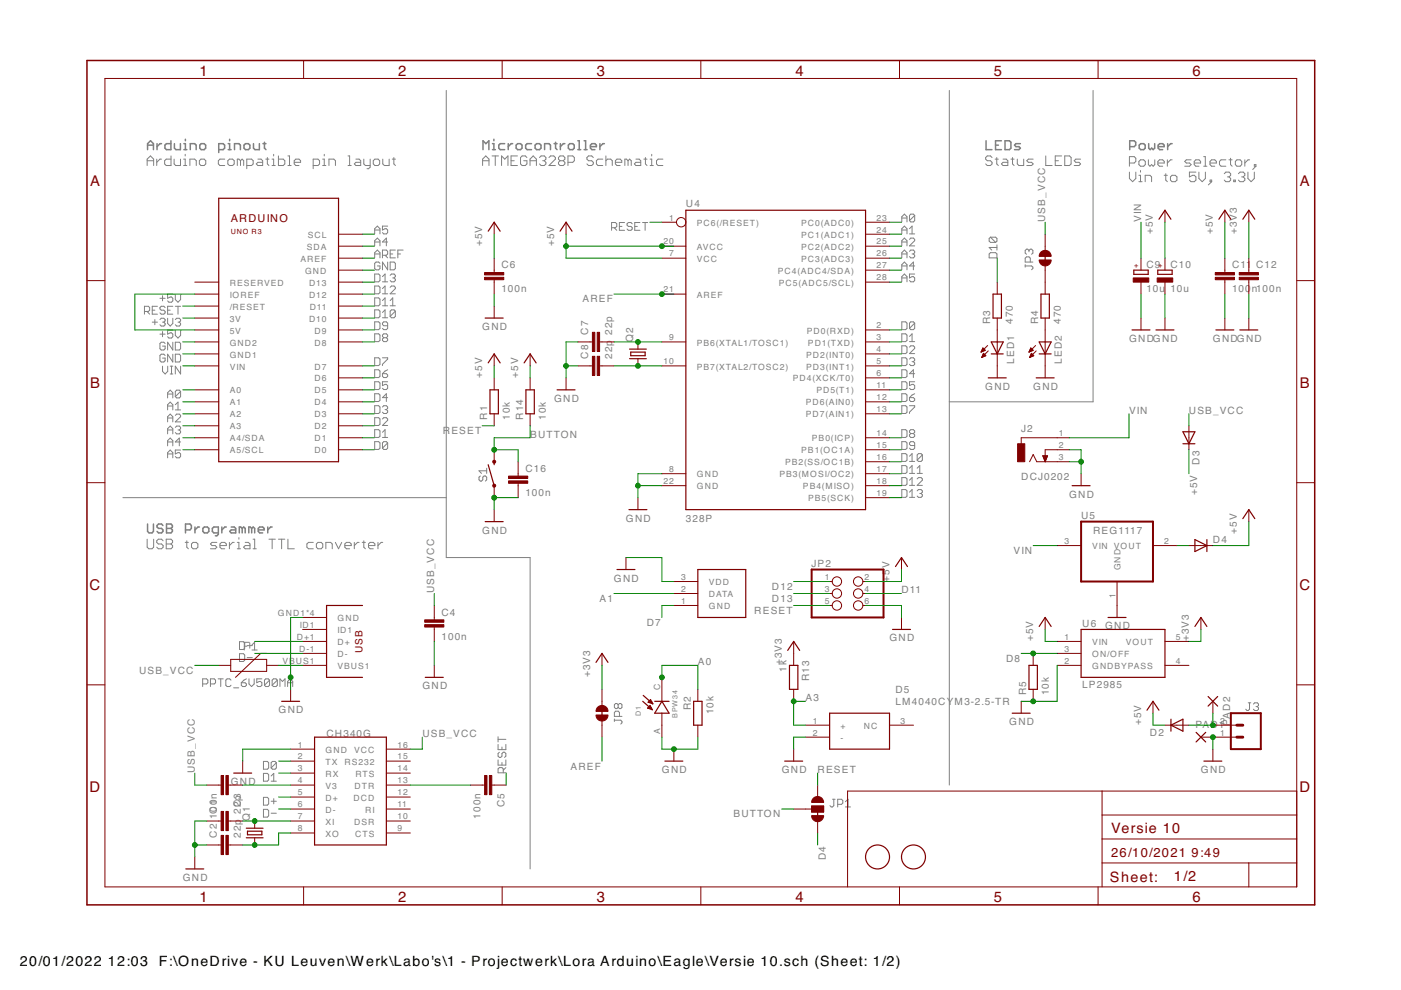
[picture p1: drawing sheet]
<svg xmlns="http://www.w3.org/2000/svg" width="297mm" height="210mm" viewBox="0 0 297 210" stroke-linecap="round" stroke-linejoin="round" font-family="sans-serif">
<g fill="none" stroke="#808080" stroke-width=".32">
<path d="M31.3 31.7v-1.2l.6-.7 .6 .7v1.2M31.3 30.8h1.2M33.3 30.5v1.2M34.2 30.5h-.3l-.6 .6M36.2 29.8v1.9h-.9l-.3-.3v-.6l.3-.3h.9M37 30.5v.9l.3 .3h.9v-1.2M39 30.5h.3v1.2M39 31.7h.6M39.3 29.5v.3M40.3 31.7v-1.2h1l.3 .3v.9M42.7 30.5h.6l.3 .3v.6l-.3 .3h-.6l-.3-.3v-.6zM46.4 31.7h.9l.3-.3v-.6l-.3-.3h-.9v1.8"/>
<path d="M48.4 30.5h.3v1.2M48.4 31.7h.6M48.7 29.5v.3M49.7 31.7v-1.2h1l.3 .3v.9M52 30.5h.7l.3 .3v.6l-.3 .3h-.7l-.3-.3v-.6zM53.7 30.5v.9l.4 .3h.9v-1.2M55.8 30.5h.6M56.1 30.2v1.2l.3 .3M102.4 31.7v-1.9l.6 .7 .7-.7v1.9M104.4 30.5h.3v1.2M104.4 31.7h.6M104.7 29.5v.3"/>
<path d="M107 30.5h-.9l-.4 .3v.6l.4 .3h.9M107.8 30.5v1.2M108.7 30.5h-.3l-.6 .6M109.7 30.5h.7l.3 .3v.6l-.3 .3h-.7l-.3-.3v-.6zM112.7 30.5h-.9l-.4 .3v.6l.4 .3h.9M113.8 30.5h.6l.3 .3v.6l-.3 .3h-.6l-.3-.3v-.6zM115.5 31.7v-1.2h.9l.3 .3v.9M117.5 30.5h.6M117.8 30.2v1.2l.3 .3M118.8 30.5v1.2M119.8 30.5h-.4l-.6 .6M120.8 30.5h.6l.4 .3v.6l-.4 .3h-.6l-.3-.3v-.6z"/>
<path d="M122.5 31.7h.6M122.5 29.8h.3v1.9M123.8 31.7h.7M123.8 29.8h.4v1.9M125.2 31.1h1.2v-.3l-.3-.3h-.6l-.3 .3v.6l.3 .3h.6M127.2 30.5v1.2M128.1 30.5h-.3l-.6 .6M209.1 29.8v1.9h1.2M211.1 30.8h.6M212.3 29.8h-1.2v1.9h1.2M213.1 29.8h.9l.3 .4v1.2l-.3 .3h-.9zM216.3 30.5h-.9l-.3 .3 .3 .3h.6l.3 .3-.3 .3h-.9"/>
<path d="M239.5 31.1h1l.3-.3v-.6l-.3-.4h-1v1.9M241.9 30.5h.6l.3 .3v.6l-.3 .3h-.6l-.4-.3v-.6zM243.5 30.5v.9l.4 .3 .3-.3 .3 .3 .3-.3v-.9M245.6 31.1h1.2v-.3l-.3-.3h-.6l-.3 .3v.6l.3 .3h.6M247.6 30.5v1.2M248.5 30.5h-.3l-.6 .6M31.3 111.1v1.6l.3 .3h.6l.3-.3v-1.6M34.5 111.4l-.3-.3h-.6l-.3 .3v.3l.3 .3h.6l.3 .4v.3l-.3 .3h-.6l-.3-.3M35.3 111.1h1l.3 .3v.3l-.3 .3 .3 .4v.3l-.3 .3h-1zM35.3 112h1M39.3 112.4h1l.3-.4v-.6l-.3-.3h-1v1.9M41.3 111.7v1.3"/>
<path d="M42.3 111.7h-.3l-.7 .7M43 112l.3-.3h.7l.3 .3v.7l-.3 .3h-.7l-.3-.3zM46.3 113h-1l-.3-.3v-.7l.3-.3h1v1.6l-.3 .3h-.3M47 111.7v1.3M48 111.7h-.3l-.7 .7M49 111.7h.7l.3 .3v1h-1l-.3-.3 .3-.3h1M51.4 112l-.4-.3h-.3v1.3M51.4 112v1M51.4 112l.3-.3 .3 .3v1M53.4 112l-.4-.3h-.3v1.3M53.4 112v1M53.4 112l.3-.3 .3 .3v1"/>
<path d="M54.8 112.4h1.2v-.4l-.3-.3h-.6l-.3 .3v.7l.3 .3h.6M56.8 111.7v1.3M57.7 111.7h-.3l-.6 .7"/>
</g>
<g fill="none" stroke="#808080" stroke-width=".21">
<path d="M94.6 19.2v99h17.8v66M201.3 19.2v147.3M231.8 19.2v66h-30.5M31.2 35.1v-1.4l.7-.6 .7 .6v1.4M31.2 34.1h1.4M33.2 33.7v1.4M34.2 33.7h-.3l-.7 .7M36.3 33.1v2h-1.1l-.3-.3v-.7l.3-.4h1.1M36.9 33.7v1.1l.4 .3h1v-1.4M38.9 33.7h.4v1.4M38.9 35.1h.7M39.3 32.7v.4"/>
<path d="M40.3 35.1v-1.4h1l.3 .4v1M42.6 33.7h.7l.3 .4v.7l-.3 .3h-.7l-.3-.3v-.7zM47.6 33.7h-1l-.3 .4v.7l.3 .3h1M48.6 33.7h.7l.4 .4v.7l-.4 .3h-.7l-.3-.3v-.7zM51 34.1l-.3-.4h-.4v1.4M51 34.1v1M51 34.1l.3-.4 .4 .4v1M52.3 35.1h1l.4-.3v-.7l-.4-.4h-1v2.1M54.7 33.7h.7l.3 .4v1h-1l-.4-.3 .4-.4h1M56.3 33.7h.7M56.7 33.4v1.4l.3 .3M57.7 33.7h.3v1.4"/>
<path d="M57.7 35.1h.7M58 32.7v.4M59 33.1v2h1l.4-.3v-.7l-.4-.4h-1M61 35.1h.7M61 33.1h.4v2M62.4 34.4h1.3v-.3l-.3-.4h-.7l-.3 .4v.7l.3 .3h.7M66.4 35.1h1l.4-.3v-.7l-.4-.4h-1v2.1M68.4 33.7h.3v1.4M68.4 35.1h.7M68.7 32.7v.4M69.7 35.1v-1.4h1.1l.3 .4v1M73.8 35.1h.7"/>
<path d="M73.8 33.1h.3v2M75.5 33.7h.6l.4 .4v1h-1l-.4-.3 .4-.4h1M77.1 33.7v1.1l.4 .3h1M78.5 33.7v1.7l-.4 .4h-.3M79.5 33.7h.7l.3 .4v.7l-.3 .3h-.7l-.4-.3v-.7zM81.2 33.7v1.1l.3 .3h1v-1.4M83.2 33.7h.6M83.5 33.4v1.4l.3 .3M102.3 34.1h1.4M102.3 35.1v-1.4l.7-.6 .7 .6v1.4M104.3 33.1h1.4M105 33.1v2"/>
<path d="M106.3 35.1v-2l.7 .6 .7-.6v2M108.4 34.1h.6M109.7 33.1h-1.3v2h1.3M111.7 33.4l-.3-.3h-.7l-.3 .3v1.4l.3 .3h.7l.3-.3v-.7h-.7M112.4 34.1h1.3M112.4 35.1v-1.4l.7-.6 .6 .6v1.4M114.4 33.4l.3-.3h.7l.3 .3v.3l-.3 .4M115.1 34.1h.3M115.4 34.1l.3 .3v.4l-.3 .3h-.7l-.3-.3M116.4 33.4l.3-.3h.7l.4 .3v.3l-1.4 1.4h1.4M118.7 34.1h.7M118.7 34.1l-.3 .3v.4l.3 .3h.7l.4-.3v-.4l-.4-.3"/>
<path d="M118.7 34.1l-.3-.4v-.3l.3-.3h.7l.4 .3v.3l-.4 .4M120.4 34.4h1l.4-.3v-.7l-.4-.3h-1v2M125.8 33.4l-.3-.3h-.7l-.4 .3v.3l.4 .4h.7l.3 .3v.4l-.3 .3h-.7l-.4-.3M127.8 33.7h-1l-.4 .4v.7l.4 .3h1M128.5 34.1l.3-.4h.7l.3 .4v1M128.5 33.1v2M130.5 34.4h1.3v-.3l-.3-.4h-.7l-.3 .4v.7l.3 .3h.7M133.2 34.1l-.4-.4h-.3v1.4M133.2 34.1v1M133.2 34.1l.3-.4 .3 .4v1M134.8 33.7h.7l.3 .4v1h-1l-.3-.3 .3-.4h1M136.5 33.7h.7"/>
<path d="M136.8 33.4v1.4l.4 .3M137.8 33.7h.4v1.4M137.8 35.1h.7M138.2 32.7v.4M140.5 33.7h-1l-.3 .4v.7l.3 .3h1M210.3 33.4l-.3-.3h-.7l-.3 .3v.3l.3 .4h.7l.3 .3v.4l-.3 .3h-.7l-.3-.3M211 33.7h.7M211.3 33.4v1.4l.4 .3M212.7 33.7h.6l.4 .4v1h-1l-.4-.3 .4-.4h1M214.3 33.7h.7M214.7 33.4v1.4l.3 .3M215.7 33.7v1.1l.3 .3h1v-1.4"/>
<path d="M219.1 33.7h-1.1l-.3 .4 .3 .3h.7l.4 .4-.4 .3h-1M221.7 33.1v2h1.4M223.7 34.1h.7M225.1 33.1h-1.4v2h1.4M225.7 33.1h1.1l.3 .3v1.4l-.3 .3h-1.1zM229.1 33.7h-1l-.3 .4 .3 .3h.7l.3 .4-.3 .3h-1M239.5 34.6h1l.3-.4v-.7l-.3-.3h-1v2M239.5 36.5v1.3l.6 .7 .7-.7v-1.3M241.5 34.2l.3-.3h.7l.3 .3v.7l-.3 .3h-.7l-.3-.3zM241.5 37.2h.3v1.3M241.5 38.5h.6M241.8 36.2v.3"/>
<path d="M242.8 38.5v-1.3h1l.4 .3v1M243.5 33.9v1l.3 .3 .4-.3 .3 .3 .3-.3v-1M245.5 34.6h1.3v-.4l-.3-.3h-.7l-.3 .3v.7l.3 .3h.7M246.8 37.2h.7M247.2 36.8v1.4l.3 .3M247.5 33.9v1.3M248.5 37.2h.7l.3 .3v.7l-.3 .3h-.7l-.3-.3v-.7zM248.5 33.9h-.3l-.7 .7M252.5 33.9h-1l-.3 .3 .3 .4h.7l.3 .3-.3 .3h-1M253.2 34.6h1.4v-.4l-.4-.3h-.7l-.3 .3v.7l.3 .3h.7M253.6 36.5h-1.4v1l.7-.3h.3l.4 .3v.7l-.4 .3h-.7l-.3-.3M254.2 36.5v1.3l.7 .7 .7-.7v-1.3"/>
<path d="M255.2 33.2h.3v2M255.2 35.2h.7M256.5 34.6h1.4v-.4l-.3-.3h-.7l-.4 .3v.7l.4 .3h.7M256.6 38.2h.3v.3h-.3zM256.9 38.5l-.7 .7M259.6 36.8l.3-.3h.7l.3 .3v.4l-.3 .3M259.9 33.9h-1l-.3 .3v.7l.3 .3h1M260.2 37.5h.4M260.6 33.9h.6M260.6 37.5l.3 .3v.4l-.3 .3h-.7l-.3-.3M260.9 33.5v1.4l.3 .3M261.6 38.2h.3v.3h-.3z"/>
<path d="M261.9 34.2l.4-.3h.6l.4 .3v.7l-.4 .3h-.6l-.4-.3zM262.6 36.8l.3-.3h.7l.3 .3v.4l-.3 .3M263.2 37.5h.4M263.6 37.5l.3 .3v.4l-.3 .3h-.7l-.3-.3M263.9 33.9v1.3M264.6 36.5v1.3l.7 .7 .6-.7v-1.3M264.9 33.9h-.3l-.7 .7M265.9 34.9h.4v.3h-.4zM266.3 35.2l-.7 .7M79.4 49.6v-1.1l.6-.6 .6 .6v1.1M79.4 52.1v-1.1l.6-.5 .6 .5v1.1M79.4 54.7v-1.1l.6-.6 .6 .6v1.1"/>
<path d="M79.4 58.1h.9l.3 .3v1.1l-.3 .3h-.9zM79.4 48.8h1.2M79.4 51.3h1.2M79.4 53.8h1.2M80.6 55.8l-.3-.2h-.6l-.3 .2v1.1l.3 .3h.6l.3-.3v-.5h-.6M81.1 54.1h.8l.3-.3v-.5l-.3-.3h-.8v1.7M81.1 59.8h1.1M81.1 58.7l.5-.6v1.7M81.6 54.1l.6 .6M82.2 47.9h-1.1v.9l.5-.3h.3l.3 .3v.5l-.3 .3h-.5l-.3-.3M82.2 55.6v1.6l-1.1-1.6v1.6M82.2 51.3h-1.1l.8-.8v1.6"/>
<path d="M82.7 55.6h.8l.3 .2v1.1l-.3 .3h-.8zM82.7 58.4l.3-.3h.5l.3 .3v.3l-.3 .2M82.7 53.8h.6M83.3 58.9h.2M83.5 58.9l.3 .3v.3l-.3 .3h-.5l-.3-.3M83.8 53h-1.1v1.7h1.1M84.3 53.8h.6M85.5 53h-1.2v1.7M129.7 48.3h.8l.3-.3v-.5l-.3-.3h-.8v1.6M130.2 48.3l.6 .5M131.3 48h.6M132.4 47.2h-1.1v1.6h1.1"/>
<path d="M134 47.5l-.2-.3h-.6l-.3 .3v.2l.3 .3h.6l.2 .3v.3l-.2 .2h-.6l-.3-.2M134.6 48h.5M135.7 47.2h-1.1v1.6h1.1M136.2 47.2h1.1M136.8 47.2v1.6M191.2 56.4h1.1M191.2 47.1v-1.1l.5-.6 .6 .6v1.1M191.2 49.6v-1.1l.5-.6 .6 .6v1.1M191.2 52.1v-1.1l.5-.5 .6 .5v1.1M191.2 54.7v-1.1l.5-.6 .6 .6v1.1M191.2 57.2v-1.1l.5-.5 .6 .5v1.1M191.2 59.8v-1.1l.5-.6 .6 .6v1.1"/>
<path d="M191.2 46.2h1.1M191.2 48.8h1.1M191.2 51.3h1.1M191.2 53.8h1.1M191.2 58.9h1.1M192.8 50.8l.3-.3h.6l.2 .3v.2l-1.1 1.1h1.1M192.8 53.3l.3-.3h.6l.2 .3v.3l-.2 .2M192.8 48.5l.6-.6v1.7M192.8 49.6h1.1M193.4 53.8h.3M193.7 53.8l.2 .3v.3l-.2 .3h-.6l-.3-.3M193.9 56.4h-1.1l.9-.8v1.6"/>
<path d="M193.9 45.7l-.2-.3h-.6l-.3 .3v1.1M193.9 58.1h-1.1v.8l.6-.2h.3l.2 .2v.6l-.2 .3h-.6l-.3-.3M193.9 45.7v1.1l-.2 .3h-.6l-.3-.3M193.9 45.7l-1.1 1.1M209.7 53.8l.3-.2h1.1l.3 .2v.9h-1.7zM210 50.3h1.1l.3 .3v.5l-.3 .3M210 50.3l-.3 .3v.5l.3 .3h1.1M210 50.3l1.1 1.1M211.4 51.9v1.1M211.4 52.5h-1.7l.6 .5M217.4 56.4h1.3l.3 .2v.3l-.3 .3M217.4 56.1v.5"/>
<path d="M218.2 53.1l.2-.3h.3l.3 .3v.6l-.3 .2M218.2 53.1l-.3-.3h-.3l-.2 .3v.6l.2 .2M218.2 53.1v.3M218.4 55.6v-.9l-.2-.2h-.6l-.2 .2v.9h1.6M30.6 66h.9l.2-.2v-.6l-.2-.3h-.9v1.7M31.2 66l.5 .6M32.3 65.8h.5M32.3 68.3h1.1M32.8 67.8v1.1M33.4 64.9h-1.1v1.7h1.1M33.9 67.8l.3-.3h.5l.3 .3v.2l-.3 .3M33.9 63.2h1.1"/>
<path d="M33.9 70.8h1.1M34.5 62.7v1.1M34.5 70.3v1.1M34.5 77.6v1.1l.5 .6 .6-.6v-1.1M34.5 68.3h.2M34.7 68.3l.3 .3v.3l-.3 .2h-.5l-.3-.2M35 65.2l-.3-.3h-.5l-.3 .3v.3l.3 .3h.5l.3 .2v.3l-.3 .3h-.5l-.3-.3M35 72.8l-.3-.2h-.5l-.3 .2v1.1l.3 .3h.5l.3-.3v-.5h-.5M35 75.4l-.3-.3h-.5l-.3 .3v1.1l.3 .3h.5l.3-.3v-.6h-.5M35.5 65.8h.6M35.5 67.5v1.1l.6 .5 .5-.5v-1.1M36.1 79.3h.5"/>
<path d="M36.1 77.6h.5M36.4 77.6v1.7M36.6 64.9h-1.1v1.7h1.1M36.6 62.4h-1.1v.8l.9-.2 .2 .2v.6l-.2 .3h-.6l-.3-.3M36.6 70h-1.1v.8l.6-.2h.3l.2 .2v.6l-.2 .3h-.6l-.3-.3M36.6 72.6v1.6l-1.1-1.6v1.6M36.6 75.1v1.7l-1.1-1.7v1.7M37.2 62.4v1.1l.5 .6 .6-.6v-1.1M37.2 67.8l.3-.3h.5l.3 .3v.2l-.3 .3M37.2 70v1.1l.5 .6 .6-.6v-1.1M37.2 72.6h.8l.3 .2v1.1l-.3 .3h-.8zM37.2 75.1h.8l.3 .3v1.1l-.3 .3h-.8z"/>
<path d="M37.2 64.9h1.1M37.7 64.9v1.7M37.7 68.3h.3M38 68.3l.3 .3v.3l-.3 .2h-.5l-.3-.2M38.3 77.6v1.7l-1.1-1.7v1.7M79.4 60.6h.9l.3 .3v1.1l-.3 .3h-.9zM79.4 63.2h.9l.3 .2v1.2l-.3 .2h-.9zM79.4 65.7h.9l.3 .3v1.1l-.3 .3h-.9zM79.4 68.2h.9l.3 .3v1.1l-.3 .3h-.9zM79.4 70.8h.9l.3 .3v1.1l-.3 .2h-.9zM79.4 75.9h.9l.3 .2v1.1l-.3 .3h-.9zM79.4 78.4h.9l.3 .3v1.1l-.3 .3h-.9z"/>
<path d="M81.1 79.2h.8l.3 .3v.3l-.3 .3h-.5l-.3-.3zM81.1 75.9h1.1v.2l-1.1 1.1v.3M81.1 61.2l.5-.6v1.7M81.1 63.7l.5-.5v1.6M81.1 66.3l.5-.6v1.7M81.1 62.3h1.1M81.1 64.8h1.1M81.1 67.4h1.1M81.4 71.6l-.3-.3v-.2l.3-.3h.5l.3 .3v.2l-.3 .3M81.4 71.6l-.3 .3v.3l.3 .2h.5l.3-.2v-.3l-.3-.3M81.4 71.6h.5M82.2 69.1h-.8l-.3-.3v-.3l.3-.3h.5l.3 .3v1.1l-.3 .3h-.5l-.3-.3"/>
<path d="M82.2 78.4l-.6 .3-.5 .5M82.7 60.9l.3-.3h.5l.3 .3v.3l-1.1 1.1h1.1M82.7 64.8h1.1M82.7 63.7l.6-.5v1.6M83.8 66l-.3-.3h-.5l-.3 .3v1.1M83.8 66v1.1l-.3 .3h-.5l-.3-.3M83.8 66l-1.1 1.1M191.2 68.2h.8l.3 .3v1.1l-.3 .3h-.8zM191.2 78.4h.8l.3 .3v1.1l-.3 .3h-.8zM191.2 70.8h.8l.3 .3v1.1l-.3 .2h-.8zM191.2 73.3h.8l.3 .3v1.1l-.3 .3h-.8zM191.2 75.9h.8l.3 .2v1.1l-.3 .3h-.8z"/>
<path d="M192.8 73.6l.3-.3h.6l.2 .3v.3l-1.1 1.1h1.1M192.8 76.1l.3-.2h.6l.2 .2v.3l-.2 .3M192.8 71.3l.6-.5v1.6M192.8 72.4h1.1M193.4 76.7h.3M193.7 76.7l.2 .3v.2l-.2 .3h-.6l-.3-.3M193.9 79.2h-1.1l.9-.8v1.7M193.9 68.5l-.2-.3h-.6l-.3 .3v1.1M193.9 68.5v1.1l-.2 .3h-.6l-.3-.3M193.9 68.5l-1.1 1.1M35.5 84.4v-1.1l.6-.6 .5 .6v1.1M35.5 86.9v-1.1l.6-.5 .5 .5v1.1"/>
<path d="M35.5 89.5v-1.2l.6-.5 .5 .5v1.2M35.5 92v-1.1l.6-.6 .5 .6v1.1M35.5 94.5v-1.1l.6-.5 .5 .5v1.1M35.5 97.1v-1.1l.6-.6 .5 .6v1.1M35.5 83.5h1.1M35.5 86.1h1.1M35.5 88.6h1.1M35.5 91.2h1.1M35.5 93.7h1.1M35.5 96.2h1.1M37.2 88.1l.3-.3h.5l.3 .3v.2l-1.1 1.2h1.1M37.2 90.6l.3-.3h.5l.3 .3v.3l-.3 .3"/>
<path d="M37.2 85.8l.5-.5v1.6M37.2 86.9h1.1M37.7 91.2h.3M38 91.2l.3 .2v.3l-.3 .3h-.5l-.3-.3M38.3 83v1.1l-.3 .3h-.5l-.3-.3M38.3 95.4h-1.1v.8l.5-.2h.3l.3 .2v.6l-.3 .3h-.5l-.3-.3M38.3 83l-.3-.3h-.5l-.3 .3v1.1M38.3 83l-1.1 1.1M38.3 93.7h-1.1l.8-.8v1.6M79.4 80.9h.9l.3 .3v1.1l-.3 .3h-.9zM79.4 83.5h.9l.3 .3v1.1l-.3 .2h-.9zM79.4 86h.9l.3 .3v1.1l-.3 .3h-.9z"/>
<path d="M79.4 88.6h.9l.3 .2v1.1l-.3 .3h-.9zM79.4 91.1h.9l.3 .3v1.1l-.3 .3h-.9zM79.4 93.6h.9l.3 .3v1.1l-.3 .3h-.9zM81.1 86.3l.3-.3h.5l.3 .3v.3l-.3 .2M81.1 88.8l.3-.2h.5l.3 .2v.3l-1.1 1.1h1.1M81.1 91.7l.5-.6v1.7M81.1 92.8h1.1M81.6 86.8h.3M81.9 86.8l.3 .3v.3l-.3 .3h-.5l-.3-.3M82.2 80.9h-1.1v.9l.5-.3h.3l.3 .3v.5l-.3 .3h-.5l-.3-.3M82.2 93.9l-.3-.3h-.5l-.3 .3v1.1M82.2 93.9v1.1l-.3 .3h-.5l-.3-.3"/>
<path d="M82.2 84.3h-1.1l.8-.8v1.6M82.2 93.9l-1.1 1.1M103.2 99.3v1.1M103.2 99.8h-1.6l.5 .6M191.2 86h.8l.3 .3v1.1l-.3 .3h-.8zM191.2 80.9h.8l.3 .3v1.1l-.3 .3h-.8zM191.2 83.5h.8l.3 .3v1.1l-.3 .2h-.8zM191.2 91.1h.8l.3 .3v1.1l-.3 .3h-.8zM191.2 93.6h.8l.3 .3v1.1l-.3 .3h-.8zM191.2 96.2h.8l.3 .3v1.1l-.3 .2h-.8zM191.2 98.7h.8l.3 .3v1.1l-.3 .3h-.8zM192.8 84.3h.9l.2 .3v.3l-.2 .2h-.6l-.3-.2z"/>
<path d="M192.8 86h1.1v.3l-1.1 1.1v.3M192.8 96.7l.6-.5v1.6M192.8 99.3l.6-.6v1.7M192.8 97.8h1.1M193.1 91.9l-.3-.2v-.3l.3-.3h.6l.2 .3v.3l-.2 .2M193.1 91.9l-.3 .3v.3l.3 .3h.6l.2-.3v-.3l-.2-.3M193.1 91.9h.6M193.9 80.9h-1.1v.9l.6-.3h.3l.2 .3v.5l-.2 .3h-.6l-.3-.3M193.9 94.5h-.8l-.3-.3v-.3l.3-.3h.6l.2 .3v1.1l-.2 .3h-.6l-.3-.3M193.9 83.5l-.5 .3-.6 .5M194.5 99.3l.5-.6v1.7M195.6 96.5v1.1l-.3 .2h-.6l-.2-.2"/>
<path d="M195.6 96.5l-.3-.3h-.6l-.2 .3v1.1M195.6 96.5l-1.1 1.1M26.1 105.5h68.5M31.2 114.3v1.7l.4 .4h.6l.4-.4v-1.7M34.6 114.7l-.4-.4h-.6l-.4 .4v.3l.4 .3h.6l.4 .4v.3l-.4 .4h-.6l-.4-.4M35.2 114.3h1.1l.3 .4v.3l-.3 .3 .3 .4v.3l-.3 .4h-1.1zM35.2 115.3h1.1M39.3 115h.6M39.6 114.7v1.3l.3 .4M40.6 115.3l.3-.3h.7l.4 .3v.7l-.4 .4h-.7l-.3-.4zM46 115h-1l-.4 .3 .4 .4h.6l.4 .3-.4 .4h-1M46.6 115.7h1.4v-.4l-.4-.3h-.6l-.4 .3v.7l.4 .4h.6"/>
<path d="M48.6 115v1.4M49.7 115h-.4l-.7 .7M50.3 116.4h.7M50.3 115h.4v1.4M50.7 114v.3M52 115h.7l.3 .3v1.1h-1l-.4-.4 .4-.3h1M53.7 116.4h.6M53.7 114.3h.3v2.1M57 114.3h1.4M57.7 114.3v2.1M59 114.3h1.4M59.7 114.3v2.1"/>
<path d="M61 114.3v2.1h1.4M66.4 115h-1l-.3 .3v.7l.3 .4h1M67.4 115h.7l.3 .3v.7l-.3 .4h-.7l-.3-.4v-.7zM69.1 116.4v-1.4h1l.3 .3v1.1M71.1 115l.7 1.4 .7-1.4M73.1 115.7h1.4v-.4l-.4-.3h-.7l-.3 .3v.7l.3 .4h.7M75.1 115v1.4M76.1 115h-.3l-.7 .7M76.8 115h.7M77.1 114.7v1.3l.4 .4M78.1 115.7h1.4v-.4l-.4-.3h-.6l-.4 .3v.7l.4 .4h.6M80.1 115v1.4"/>
<path d="M81.2 115h-.4l-.7 .7M101.8 100.9l-.2 .3v.5l.2 .3h.3l.3-.3v-.5l.2-.3h.3l.3 .3v.5l-.3 .3M191.2 101.3h.8l.3 .2v1.1l-.3 .3h-.8zM191.2 103.8h.8l.3 .3v1.1l-.3 .3h-.8zM192.8 101.8l.6-.5v1.6M192.8 104.4l.6-.6v1.7M192.8 105.5h1.1M192.8 102.9h1.1M192.8 100.4h1.1M194.5 104.1l.2-.3h.6l.3 .3v.3l-.3 .2M194.5 101.5l.2-.2h.6l.3 .2v.3l-1.1 1.1h1.1M194.5 100.4h1.1"/>
<path d="M195 104.6h.3M195.3 104.6l.3 .3v.3l-.3 .3h-.6l-.2-.3M50.8 136.1h.8l.3 .2v1.1l-.3 .3h-.8zM50.8 138.6h.8l.3 .3v1.1l-.3 .3h-.8zM51.8 137h.5M52.4 136.9h1.1M52.4 139.4h1.1M52.9 136.2h-1.1v1.6M53 136.3v1.1M53.4 136.7l.6-.5v1.6M53.4 137.8h1.1M43 145h.8l.3-.2v-.6l-.3-.3h-.8v1.7"/>
<path d="M44.6 145h.8l.3-.2v-.6l-.3-.3h-.8v1.7M46.2 143.9h1.1M46.8 143.9v1.7M49 144.2l-.3-.3h-.5l-.3 .3v1.1l.3 .3h.5l.3-.3M49.5 145.8h1.1M51.2 144.8h.8l.2 .2v.3l-.2 .3h-.6l-.2-.3zM52.2 143.9l-1 .9M52.8 143.9v1.1l.5 .6 .6-.6v-1.1M55.5 143.9h-1.1v.9l.6-.3h.2l.3 .3v.5l-.3 .3h-.5l-.3-.3M57.1 144.2l-.2-.3h-.6l-.2 .3v1.1M57.1 144.2v1.1l-.2 .3h-.6l-.2-.3M57.1 144.2l-1 1.1"/>
<path d="M58.8 144.2l-.3-.3h-.5l-.3 .3v1.1M58.8 144.2v1.1l-.3 .3h-.5l-.3-.3M58.8 144.2l-1.1 1.1M59.4 145.6v-1.7l.5 .6 .5-.6v1.7M61 144.8h1.1M61 145.6v-1.1l.5-.6 .6 .6v1.1M105.6 156.2v1.1M105.6 157.8v1.1h1.7v-1.1M105.6 156.8h1.7M105.9 159.5l-.3 .3v.5l.3 .3h.3l.2-.3v-.5l.3-.3h.3l.3 .3v.5l-.3 .3M106.4 158.4v.5M130.3 152.7h1.3l.3 .3v.2l-.3 .3"/>
<path d="M130.3 152.4v.6M131.1 149.4l.2-.2h.3l.3 .2v.6l-.3 .2h-.3l-.2-.2M131.1 149.4l-.3-.2h-.3l-.2 .2v.6l.2 .2h.3l.3-.2M131.1 149.4v.6M131.3 151.9v-.8l-.2-.3h-.6l-.2 .3v.8h1.6M264.6 149h.6M264.9 149v1.4l-.3 .2h-.2l-.3-.2M265.7 149.3l.3-.3h.6l.2 .3v.3l-.2 .2M266.3 149.8h.3M266.6 149.8l.2 .3v.3l-.2 .2h-.6l-.3-.2M55.9 161.4h.8l.3 .3v1.1l-.3 .3h-.8zM55.9 164h.8l.3 .3v1.1l-.3 .2h-.8z"/>
<path d="M55.9 169.1h.8l.3 .2v1.1l-.3 .3h-.8zM55.9 171.6h.8l.3 .3v1.1l-.3 .2h-.8zM57.5 164.5l.5-.5v1.6M57.5 165.6h1.1M57.5 169.9h1.1M57.5 172.4h1.1M58 169.3v1.1M58.6 161.7v1.1l-.3 .3h-.5l-.3-.3M58.6 161.7l-.3-.3h-.5l-.3 .3v1.1M58.6 161.7l-1.1 1.1M105.6 161.1v1.1h1.7v-1.1M106.4 161.7v.5"/>
<path d="M106.7 163.9v-.9l-.3-.2h-.5l-.3 .2v.9h1.7M107.3 162.8l-.6 .5M176.5 169.5h.6M176.8 169.5v1.3l-.3 .3h-.3l-.2-.3M177.6 170.5h.8l.3-.2v-.6l-.3-.2h-.8v1.6M179.2 171.1h1.1M179.2 170l.6-.5v1.6"/>
</g>
<g fill="none" stroke="#800000" stroke-width=".21">
<path d="M22.2 16.6h252.7v171.4h-252.7zM64.4 12.8v3.8M106.5 12.8v3.8M148.6 12.8v3.8M190.7 12.8v3.8M232.8 12.8v3.8M18.4 59.5h3.8M41.3 59.8h5.1M71.8 59.8h5.1M71.8 57.3h5.1M71.8 54.7h5.1M71.8 49.7h5.1"/>
<path d="M71.8 52.2h5.1M104.8 47.1v2.6M104.8 54.7v3.1M104.8 59.3v3.1M120 47.1v2.6M140.3 54.7h5.1M140.3 52.2h5.1M140.3 47.1h3.1M183.5 59.8h5.1M183.5 57.3h5.1M183.5 54.7h5.1M183.5 49.7h5.1"/>
<path d="M183.5 52.2h5.1M183.5 47.1h5.1M211.4 59.8v2.6M221.6 49.7v3.4M221.6 56.4v6M241.9 54.7v2.6M241.9 59.8v2.6M247 44.6v2.5M247 54.7v2.6M247 59.8v2.6M259.7 44.6v2.5M259.7 54.7v3.1"/>
<path d="M259.7 59.3v3.1M264.8 44.6v2.5M264.8 54.7v3.1M264.8 59.3v3.1M274.9 59.5h3.8M41.3 77.6h5.1M41.3 72.5h5.1M41.3 70h5.1M41.3 67.4h5.1M41.3 64.9h5.1M41.3 62.4h5.1M41.3 75h5.1"/>
<path d="M71.8 77.6h5.1M71.8 72.5h5.1M71.8 70h5.1M71.8 67.4h5.1M71.8 64.9h5.1M71.8 62.4h5.1M104.8 64.9v2.5M104.8 75v2.6M112.4 75v2.6M122.6 77.6h3M122.6 72.5h3M127.1 77.6h3.1"/>
<path d="M127.1 72.5h3.1M135.3 72.5v1.5M135.3 76.1v1.5M140.3 77.6h5.1M140.3 72.5h5.1M140.3 62.4h5.1M183.5 77.6h5.1M183.5 72.5h5.1M183.5 70h5.1M183.5 75h5.1M208 74.6h.1M208.1 74.5h.3"/>
<path d="M208.1 74.4h.6M208.2 75.7h.2M208.2 74.3h.7M208.2 74.1h.6M208.2 75.6h.5M208.3 75.5h.6M208.3 74h.3M208.3 73.9h.2M208.3 75.3h.6M208.4 75.2h.4M208.4 75.1h.3M208.5 75h.1"/>
<path d="M208.5 74.9l.5 .5-.9 .4zM208.9 74.3l-.5-.5-.4 .9M208.9 74.3l-.9 .4M209.4 73.3l-1.4 1.4M209.5 74.4l-1.4 1.4M211.4 67.4v12.7M218.2 74.6h.1M218.2 74.5h.4M218.3 74.4h.5M218.3 75.7h.2M218.4 74.3h.6M218.4 74.1h.5"/>
<path d="M218.4 75.6h.4M218.4 74h.4M218.4 75.5h.7M218.5 73.9h.2M218.5 75.3h.6M218.5 75.2h.5M218.5 73.8l.6 .5-.9 .4zM218.6 75.1h.3M218.7 75h.1M218.7 74.9l.5 .5-.9 .4zM219.6 73.3l-1.4 1.4M219.7 74.4l-1.4 1.4"/>
<path d="M221.6 67.4v12.7M241.9 67.4v2.6M247 67.4v2.6M259.7 67.4v2.6M264.8 67.4v2.6M41.3 95.4h5.1M41.3 92.8h5.1M41.3 90.3h5.1M41.3 87.7h5.1M41.3 85.2h5.1M41.3 82.7h5.1M71.8 95.4h5.1"/>
<path d="M71.8 92.8h5.1M71.8 90.3h5.1M71.8 87.7h5.1M71.8 85.2h5.1M71.8 82.7h5.1M71.8 80.1h5.1M104.8 80.1v2.6M104.8 87.7v2.6M104.8 95.4v2.5M109.9 97.9v3M112.4 80.1v2.6M112.4 87.7v2.6"/>
<path d="M120 80.1v2.6M183.5 95.4h5.1M183.5 92.8h5.1M183.5 87.7h5.1M183.5 85.2h5.1M183.5 82.7h5.1M183.5 80.1h5.1M183.5 97.9h5.1M218.3 97.9l.8-1.5 .7 1.5h6.9M221.1 96.6h1l-.5 1.3zM221.1 96.7h1M221.2 96.8h.8"/>
<path d="M221.2 96.9h.8M221.3 97h.6M221.3 97.2h.6M221.4 97.3h.4M221.4 97.4h.4M221.4 97.5h.3M221.5 97.7h.2M221.6 97.8h.1M226.7 95.4h-5.1v2.5M226.7 92.8h-10.2v1.3M252.1 90.3v5.1M18.4 102.3h3.8"/>
<path d="M104.8 103v2.5M104.8 108.1v2.5M109.9 102.5v3M132.7 118.2v2.6M135.3 105.5v2.6M140.3 100.4h5.1M140.3 103h5.1M183.5 105.5h5.1M183.5 100.4h5.1M183.5 103h5.1M191.1 118.2v2.6M224.1 115.7h5.1"/>
<path d="M229.2 100.4v2.6M244.5 115.7h5M252.1 115.7h5.1M264.8 108.1v2.5M274.9 102.3h3.8M48.9 139.8h7.6v2.5h-7.6zM56.5 138.5h-1.2l-5.4 5.1M64.2 138.5h5M64.2 136h5M64.2 130.9h5M64.2 133.5h5M92.1 128.4v3"/>
<path d="M92.1 132.9v3.1M127.6 138.5v2.6M142.9 123.3h5.1M142.9 125.8h5.1M142.9 128.4h5.1M168.3 136v5.1M175.9 123.3h.5M175.9 125.8h.5M175.9 128.4h.5M182.9 123.3h.6M182.9 125.8h.6M182.9 128.4h.6"/>
<path d="M191.1 130.9v2.6M219.1 138.5v2.6M221.6 130.9v2.6M224.1 138.5h5.1M224.1 136h5.1M236.8 123.3v7.6M247 136h5.1M254.6 130.9v2.6M18.4 145.2h3.8M46.4 141.1h2.5M56.5 141.1h2.6M61.6 158.8h5.1"/>
<path d="M61.6 146.2v2.5M64.2 141.1h5M81.9 158.8h5.1M92.1 141.1v2.5M127.6 146.2v3.4M127.6 152.9v3.4M140.3 143.6v5.1M140.3 151.2v5.1M142.9 158.8v2.6M148 146.2v2.5M148 153.8v2.5M168.3 146.2v2.5"/>
<path d="M168.3 158.8v2.6M170.8 156.3h5.1M170.8 153.8h5.1M188.6 153.8h5.1M216.5 148.7v2.5M219.1 146.2v2.5M224.1 141.1h5.1M244.5 148.7v2.5M247 141.1h5.1M247 153.8h5.1M254.6 156.3h7.6M257.2 153.8h5"/>
<path d="M257.2 148.7v2.5M257.2 158.8v2.6M274.9 145.2h3.8M43.8 166.5h3.1M43.8 174.1h3.1M43.8 179.2h3.1M48.4 166.5h3.1M48.4 174.1h3.1M48.4 179.2h3.1M51.5 161.4v2.5M54 174.1v1.5M54 177.6v1.6"/>
<path d="M61.6 161.4h5.1M61.6 163.9h5.1M61.6 166.5h5.1M61.6 169h5.1M61.6 171.5h5.1M61.6 174.1h5.1M61.6 176.6h5.1M81.9 161.4h5.1M81.9 163.9h5.1M81.9 166.5h5.1M81.9 169h5.1M81.9 171.5h5.1"/>
<path d="M81.9 174.1h5.1M81.9 176.6h5.1M99.7 166.5h3M104.3 166.5h3M168.3 171.5h3.8M172.1 170.9h2.5v1.3h-2.5zM173.4 166.5v2.5M173.4 174.1v2.5M233.7 167.7v20.3M233.7 177.9h41.2M233.7 172.8h41.2M274.9 167.7h-95.2v20.3"/>
<path d="M41.3 181.7v2.5M64.4 188v3.9M106.5 188v3.9M148.6 188v3.9M190.7 188v3.9M232.8 188v3.9M233.7 183h41.2M264.8 183v5"/>
<circle cx="144.4" cy="47.1" r=".99"/>
<circle cx="177.4" cy="123.3" r=".99"/>
<circle cx="177.4" cy="125.8" r=".99"/>
<circle cx="177.4" cy="128.4" r=".99"/>
<circle cx="181.9" cy="125.8" r=".99"/>
<circle cx="181.9" cy="128.4" r=".99"/>
<circle cx="181.9" cy="123.3" r=".99"/>
</g>
<path d="M18.4 12.8h260.3v179.1h-260.3z" fill="none" stroke="#800000" stroke-width=".32"/>
<g fill="none" stroke="#800000" stroke-width=".25">
<path d="M46.4 42h25.4v55.9h-25.4zM103.5 49l1.3-1.9 1.2 1.9M118.7 49l1.3-1.9 1.3 1.9M145.4 44.6h38.1v63.5h-38.1zM221.6 53.7v1.8M240.4 57.3h3v.9h-3zM245.5 57.3h3v.9h-3zM245.7 46.5l1.3-1.9 1.3 1.9M258.4 46.5l1.3-1.9 1.3 1.9M263.5 46.5l1.3-1.9 1.2 1.9M102.9 67.4h3.8M103.5 76.9l1.3-1.9 1.2 1.9"/>
<path d="M111.1 76.9l1.3-1.9 1.3 1.9M133.5 74h3.5M133.5 76.1h3.5M133.7 74.7h3.1v.7h-3.1zM210.2 72.5h2.5l-1.3 2.5zM210.2 75h2.5M210.5 62.4h1.8v5h-1.8zM220.3 75h2.6M220.3 72.5h2.6l-1.3 2.5zM220.7 62.4h1.8v5h-1.8zM240 70h3.8M245.1 70h3.8"/>
<path d="M257.8 70h3.8M262.9 70h3.8M103.5 98.5l1.3 4.5M103.9 82.7h1.8v5h-1.8zM104.8 97.9v.6M111.5 82.7h1.8v5h-1.8zM118.1 82.7h3.8M209.5 80.1h3.8M219.7 80.1h3.8M250.8 91.5h2.5l-1.2 2.6zM250.8 94.1h2.5M102.9 110.6h3.8"/>
<path d="M133.3 108.1h3.9M227.3 103h3.8M253.3 114.4l2.6 1.3-2.6 1.2zM255.9 114.4v2.5M263.5 110l1.3-1.9 1.2 1.9M76.9 128.4h-7.7v15.2h7.7M130.8 120.8h3.8M148 120.8h10.1v10.1h-10.1zM167 137.9l1.3-1.9 1.2 1.9M189.2 133.5h3.8M189.9 120.1l1.2-1.9 1.3 1.9M220.3 132.8l1.3-1.9 1.3 1.9"/>
<path d="M229.2 133.5h17.8v10.1h-17.8zM234.9 130.9h3.8M253.3 132.8l1.3-1.9 1.3 1.9M59.7 148.7h3.8M66.7 156.3h15.2v22.9h-15.2zM90.2 143.6h3.8M126.4 140.4l1.2-1.9 1.3 1.9M127.6 150.5v1.7M136.3 148.7l2 1.8M136.4 147.4l2 1.8M137.3 150.1l.5-.5 .5 .9M137.3 150.1l1 .4"/>
<path d="M137.4 148.9l.5-.6 .5 .9M137.4 148.9l1 .3M137.8 149.8l.1 .2M137.8 148.5l.2 .2M138.1 150v.2l-.8-.1M138.2 148.8v.1h-.8M138.8 148.7h3.1M140.3 148.7l1.6 2.5h-3.1zM147.1 148.7h1.7v5.1h-1.7zM167.4 141.1h1.8v5.1h-1.8zM175.9 151.2h12.7v7.6h-12.7zM214.6 151.2h3.8"/>
<path d="M218.2 141.1h1.7v5.1h-1.7zM243.2 150.6l1.3-1.9 1.2 1.9M248.3 153.8l2.5-1.3v2.5zM248.3 152.5v2.5M253.6 155.3l2 2M255.6 155.3l-2 2M256.1 147.7l2.1 2M258.2 147.7l-2.1 2M49.6 163.9h3.8M52.2 175.6h3.6M52.2 177.6h3.6M52.5 176.2h3v.8h-3z"/>
<path d="M141 161.4h3.8M166.4 161.4h3.8M173.4 171.5v2.6M255.2 161.4h3.9M39.4 184.2h3.8"/>
<circle cx="186.1" cy="181.7" r="2.54"/>
<circle cx="193.7" cy="181.7" r="2.54"/>
</g>
<g fill="#800000" stroke="#800000" stroke-width=".21">
<path d="M126.6 70.5h.5v4h-.5z"/>
<path d="M125.6 70.5h.5v4h-.5z"/>
<path d="M126.6 75.5h.5v4.1h-.5z"/>
<path d="M125.6 75.5h.5v4.1h-.5z"/>
<path d="M102.7 58.8h4.1v.5h-4.1z"/>
<path d="M102.7 57.8h4.1v.5h-4.1z"/>
<path d="M240.3 58.9h3.3v.9h-3.3z"/>
<path d="M47.9 172h.5v4.1h-.5z"/>
<path d="M46.9 172h.5v4.1h-.5z"/>
<path d="M47.9 177.1h.5v4.1h-.5z"/>
<path d="M46.9 177.1h.5v4.1h-.5z"/>
<path d="M102.7 164.4h.6v4.1h-.6z"/>
<path d="M103.8 164.4h.5v4.1h-.5z"/>
<path d="M90 132.4h4.1v.5h-4.1z"/>
<path d="M90 131.4h4.1v.5h-4.1z"/>
<path d="M215.8 94.1h1.5v3.8h-1.5z"/>
<path d="M245.3 58.9h3.3v.9h-3.3z"/>
<path d="M257.7 58.8h4v.5h-4z"/>
<path d="M257.7 57.8h4v.5h-4z"/>
<path d="M262.7 58.8h4.1v.5h-4.1z"/>
<path d="M262.7 57.8h4.1v.5h-4.1z"/>
<path d="M46.9 164.4h.5v4.1h-.5z"/>
<path d="M47.9 164.4h.5v4.1h-.5z"/>
<path d="M172.1 170.9h2.5v1.3h-2.5z"/>
<path d="M107.8 102h4.1v.5h-4.1z"/>
<path d="M107.8 100.9h4.1v.6h-4.1z"/>
</g>
<g fill="#800000" stroke="#800000" stroke-width=".21">
<path d="M172.1 172.9h2.5a1.27 1.27 0 0 1-1.2 1.3 1.27 1.27 0 0 1-1.3-1.3z" fill-rule="evenodd"/>
<path d="M172.5 169.2a1.27 1.27 0 0 1 1.4-.2 1.27 1.27 0 0 1 .7 1.1h-2.5v-.4z" fill-rule="evenodd"/>
<path d="M220.7 53.4l.9-.3v1.3h-1.3z" fill-rule="evenodd"/>
<path d="M221.6 53.1a1.23 1.23 0 0 1 1.3 1.3h-1.3z" fill-rule="evenodd"/>
<path d="M220.3 55.1h2.6a1.27 1.27 0 0 1-1.3 1.3 1.27 1.27 0 0 1-1.3-1.3z" fill-rule="evenodd"/>
<path d="M127.6 151.6h1.3a1.23 1.23 0 0 1-1.3 1.3z" fill-rule="evenodd"/>
<path d="M126.4 151.6h1.2v1.3a1.23 1.23 0 0 1-1.2-1.3z" fill-rule="evenodd"/>
<path d="M126.8 149.9a1.27 1.27 0 0 1 1.4-.2 1.27 1.27 0 0 1 .7 1.1h-2.5z" fill-rule="evenodd"/>
<circle cx="104.8" cy="103" r=".33"/>
<circle cx="104.8" cy="97.9" r=".32"/>
</g>
<path d="M229.2 110.6h15.3v12.7h-15.3zM172.1 120.8h15.2v10.1h-15.2zM261 151.2h6.3v7.6h-6.3z" fill="none" stroke="#800000" stroke-width=".42"/>
<path d="M262.2 153.8h1.3M262.2 156.3h1.3" fill="none" stroke="#800000" stroke-width=".61"/>
<g fill="none" stroke="#008000" stroke-width=".21">
<path d="M76.9 57.3h2.5M76.9 49.7h2.5M76.9 52.2h2.5M76.9 54.7h2.5M76.9 59.8h2.5M104.8 49.7v5M120 49.7v5h20.3M120 52.2h22.9M137.8 47.1h2.5M188.6 47.1h2.5M188.6 57.3h2.5M188.6 49.7h2.5"/>
<path d="M188.6 52.2h2.5M188.6 54.7h2.5M188.6 59.8h2.5M211.4 54.7v5.1M221.6 47.1v2.6M241.9 47.1v7.6M247 47.1v7.6M259.7 47.1v7.6M264.8 47.1v7.6M38.8 64.9h2.5M38.8 72.5h2.5M38.8 75h2.5"/>
<path d="M38.8 77.6h2.5M38.8 67.4h2.5M41.3 62.4h-12.7v7.6h12.7M76.9 64.9h2.5M76.9 72.5h2.5M76.9 77.6h2.5M76.9 62.4h2.5M76.9 67.4h2.5M76.9 70h2.5M104.8 62.4v2.5M104.8 77.6v2.5M112.4 77.6v2.5"/>
<path d="M120 77.6h2.6M122.6 72.5h-2.6v7.6M130.2 72.5h10.1M130.2 77.6h10.1M130.2 62.4h12.7M188.6 72.5h2.5M188.6 75h2.5M188.6 77.6h2.5M188.6 70h2.5M241.9 62.4v5M247 62.4v5M259.7 62.4v5"/>
<path d="M264.8 62.4v5M38.8 90.3h2.5M38.8 95.4h2.5M38.8 92.8h2.5M38.8 82.7h2.5M38.8 85.2h2.5M38.8 87.7h2.5M76.9 90.3h2.5M76.9 95.4h2.5M76.9 92.8h2.5M76.9 82.7h2.5M76.9 85.2h2.5"/>
<path d="M76.9 87.7h2.5M76.9 80.1h2.5M102.2 90.3h2.6M112.4 90.3v2.5h-7.6v2.6h5.1v2.5M188.6 95.4h2.5M188.6 97.9h2.5M188.6 92.8h2.5M188.6 82.7h2.5M188.6 85.2h2.5M188.6 87.7h2.5M188.6 80.1h2.5M226.7 95.4h2.5v5"/>
<path d="M226.7 97.9h2.5M239.4 87.7v5.1h-12.7M252.1 87.7v2.6M252.1 95.4v5M109.9 105.5h-5.1v2.6M132.7 118.2h7.6v5.1h2.6M135.3 103h5M140.3 100.4h-5v5.1M188.6 100.4h2.5M188.6 103h2.5M188.6 105.5h2.5M219.1 115.7h5"/>
<path d="M249.5 115.7h2.6M264.8 110.6v5.1h-7.6M54 138.5h10.2M54 136h10.2M64.2 130.9h-2.6v15.3M92.1 125.8v2.6M92.1 136v5.1M130.2 125.8h12.7M142.9 128.4h-2.6v2.5M168.3 128.4h7.6M168.3 123.3h7.6M168.3 125.8h7.6"/>
<path d="M183.5 128.4h7.6v2.5M183.5 125.8h7.6M191.1 120.8v2.5h-7.6M216.5 138.5h7.6M221.6 133.5v2.5h2.5M254.6 133.5v2.5h-2.5M41.3 141.1h5.1M59.1 141.1h5.1M61.6 158.8h-10.1v2.6M89.5 156.3v2.5h-2.5M127.6 141.1v5.1M127.6 156.3v5.1"/>
<path d="M140.3 156.3v2.5h7.7v-2.5M140.3 143.6v-2.5h7.7v5.1M170.8 148.7h-2.5v5.1h2.5M170.8 156.3h-2.5v2.5M224.1 141.1v7.6h-7.6M244.5 151.2v2.6h2.5M257.2 151.2v2.6h-5.1M257.2 156.3v2.5M41.3 163.9v2.6h2.5M41.3 179.2h2.5M43.8 174.1h-2.5v7.6M51.5 174.1h10.1"/>
<path d="M51.5 166.5h10.1M59.1 163.9h2.5M59.1 161.4h2.5M59.1 169h2.5M59.1 171.5h2.5M61.6 176.6h-2.5v2.6h-7.6M87 166.5h12.7M107.3 163.9v2.6M165.7 171.5h2.6M173.4 163.9v2.6M173.4 176.6v2.6"/>
</g>
<g fill="#008000" stroke="#008000" stroke-width=".21">
<circle cx="120" cy="77.6" r=".51"/>
<circle cx="135.3" cy="103" r=".51"/>
<circle cx="61.6" cy="143.6" r=".51"/>
<circle cx="41.3" cy="179.2" r=".51"/>
<circle cx="104.8" cy="105.5" r=".51"/>
<circle cx="229.2" cy="97.9" r=".51"/>
<circle cx="219.1" cy="148.7" r=".51"/>
<circle cx="257.2" cy="156.3" r=".51"/>
<circle cx="142.9" cy="158.8" r=".51"/>
<circle cx="140.3" cy="143.6" r=".51"/>
<circle cx="168.3" cy="148.7" r=".51"/>
<circle cx="140.3" cy="62.4" r=".51"/>
<circle cx="219.1" cy="138.5" r=".51"/>
<circle cx="135.3" cy="72.5" r=".51"/>
<circle cx="135.3" cy="77.6" r=".51"/>
<circle cx="120" cy="52.2" r=".51"/>
<circle cx="140.3" cy="52.2" r=".51"/>
<circle cx="54" cy="174.1" r=".51"/>
<circle cx="54" cy="179.2" r=".51"/>
<circle cx="257.2" cy="153.8" r=".51"/>
<circle cx="104.8" cy="95.4" r=".51"/>
</g>
<g font-size="3.7" fill="#800000">
<text x="42.3" y="16">1</text>
<text x="84.4" y="16">2</text>
<text x="126.5" y="16">3</text>
<text x="168.6" y="16">4</text>
<text x="210.7" y="16">5</text>
<text x="252.9" y="16">6</text>
<text x="19.1" y="39.4">A</text>
<text x="275.6" y="39.4">A</text>
<text x="19.1" y="82.2">B</text>
<text x="275.6" y="82.2">B</text>
<text x="19" y="125.1">C</text>
<text x="275.5" y="125.1">C</text>
<text x="19" y="167.9">D</text>
<text x="275.5" y="167.9">D</text>
<text x="42.3" y="191.2">1</text>
<text x="84.4" y="191.2">2</text>
<text x="126.5" y="191.2">3</text>
<text x="168.6" y="191.2">4</text>
<text x="210.7" y="191.2">5</text>
<text x="252.9" y="191.2">6</text>
</g>
<g font-size="3.6" fill="#800000">
<text x="235.6" y="176.6">Versie 10</text>
<text x="235.3" y="186.9">Sheet:</text>
<text x="248.9" y="186.8">1/2</text>
</g>
<g font-size="3.5">
<text x="4.2" y="204.7">20/01/2022</text>
<text x="22.9" y="204.7">12:03 F:\OneDrive - KU Leuven\Werk\Labo's\1 - Projectwerk\Lora Arduino\Eagle\Versie 10.sch (Sheet: 1/2)</text>
</g>
<g font-size="3.2" fill="#800000">
<text x="235.6" y="181.7">26/10/2021</text>
<text x="252.6" y="181.7">9:49</text>
</g>
<text font-size="2.7" fill="#800000" x="48.9" y="47.1">ARDUINO</text>
<g font-size="2.5" fill="#808080">
<text x="145.4" y="43.8">U4</text>
<text x="221.6" y="47.1" transform="rotate(-90 221.6 47.1)">USB_VCC</text>
<text x="241.9" y="47.1" transform="rotate(-90 241.9 47.1)">VIN</text>
<text x="102.2" y="52.2" transform="rotate(-90 102.2 52.2)">+5V</text>
<text x="117.5" y="52.2" transform="rotate(-90 117.5 52.2)">+5V</text>
<text x="244.5" y="49.7" transform="rotate(-90 244.5 49.7)">+5V</text>
<text x="257.2" y="49.7" transform="rotate(-90 257.2 49.7)">+5V</text>
<text x="262.2" y="49.7" transform="rotate(-90 262.2 49.7)">+3V3</text>
<text x="106.3" y="56.9">C6</text>
<text x="243.1" y="56.8">C9</text>
<text x="248.1" y="56.8">C10</text>
<text x="261.2" y="56.9">C11</text>
<text x="266.3" y="56.9">C12</text>
<text x="106.3" y="62">100n</text>
<text x="123.5" y="64.1">AREF</text>
<text x="243.1" y="61.9">10u</text>
<text x="248.1" y="61.9">10u</text>
<text x="261.2" y="62">100</text>
<text x="265.4" y="62">n100n</text>
<text x="102.2" y="70">GND</text>
<text x="124.7" y="71" transform="rotate(-90 124.7 71)">C7</text>
<text x="129.8" y="71" transform="rotate(-90 129.8 71)">22p</text>
<text x="209.9" y="68.7" transform="rotate(-90 209.9 68.7)">R3</text>
<text x="214.7" y="68.7" transform="rotate(-90 214.7 68.7)">470</text>
<text x="220.1" y="68.7" transform="rotate(-90 220.1 68.7)">R4</text>
<text x="224.9" y="68.7" transform="rotate(-90 224.9 68.7)">470</text>
<text x="124.7" y="76.1" transform="rotate(-90 124.7 76.1)">C8</text>
<text x="129.8" y="76.1" transform="rotate(-90 129.8 76.1)">22p</text>
<text x="134.2" y="72.5" transform="rotate(-90 134.2 72.5)">Q2</text>
<text x="215" y="77.1" transform="rotate(-90 215 77.1)">LED1</text>
<text x="225.2" y="77.1" transform="rotate(-90 225.2 77.1)">LED2</text>
<text x="239.4" y="72.5">GNDGND</text>
<text x="257.2" y="72.5">GNDGND</text>
<text x="102.2" y="80.1" transform="rotate(-90 102.2 80.1)">+5V</text>
<text x="109.9" y="80.1" transform="rotate(-90 109.9 80.1)">+5V</text>
<text x="208.9" y="82.7">GND</text>
<text x="219.1" y="82.7">GND</text>
<text x="103.3" y="89" transform="rotate(-90 103.3 89)">R1</text>
<text x="108.1" y="89" transform="rotate(-90 108.1 89)">10k</text>
<text x="110.9" y="89" transform="rotate(-90 110.9 89)">R14</text>
<text x="115.7" y="89" transform="rotate(-90 115.7 89)">10k</text>
<text x="117.5" y="85.2">GND</text>
<text x="239.4" y="87.7">VIN</text>
<text x="252.1" y="87.7">USB_VCC</text>
<text x="93.9" y="92.1">RESET</text>
<text x="112.4" y="92.8">BUTTON</text>
<text x="216.5" y="91.6">J2</text>
<text x="111.4" y="100.1">C16</text>
<text x="216.5" y="101.7">DCJ0202</text>
<text x="254.3" y="98.6" transform="rotate(-90 254.3 98.6)">D3</text>
<text x="111.4" y="105.1">100n</text>
<text x="226.7" y="105.5">GND</text>
<text x="253.9" y="105" transform="rotate(-90 253.9 105)">+5V</text>
<text x="102.2" y="113.1">GND</text>
<text x="132.7" y="110.6">GND</text>
<text x="145.4" y="110.6">328P</text>
<text x="229.2" y="110">U5</text>
<text x="231.8" y="113.1">REG1117</text>
<text x="262.2" y="113.1" transform="rotate(-90 262.2 113.1)">+5V</text>
<text x="214.9" y="117.5">VIN</text>
<text x="257.2" y="115.2">D4</text>
<text x="92.1" y="125.8" transform="rotate(-90 92.1 125.8)">USB_VCC</text>
<text x="130.2" y="123.3">GND</text>
<text x="163.7" y="125.1">D12</text>
<text x="172.1" y="120.1">JP2</text>
<text x="188.6" y="123.3" transform="rotate(-90 188.6 123.3)">+5V</text>
<text x="191.1" y="125.8">D11</text>
<text x="93.6" y="130.5">C4</text>
<text x="127.1" y="127.6">A1</text>
<text x="159.9" y="130.1">RESET</text>
<text x="163.7" y="127.6">D13</text>
<text x="93.6" y="135.6">100n</text>
<text x="137.1" y="132.7">D7</text>
<text x="188.6" y="136">GND</text>
<text x="219.1" y="136" transform="rotate(-90 219.1 136)">+5V</text>
<text x="229.5" y="132.9">U6</text>
<text x="234.3" y="133.4">GND</text>
<text x="252.1" y="136" transform="rotate(-90 252.1 136)">+3V3</text>
<text x="29.5" y="142.8">USB_VCC</text>
<text x="125.1" y="143.6" transform="rotate(-90 125.1 143.6)">+3V3</text>
<text x="148" y="141.1">A0</text>
<text x="165.7" y="141.1" transform="rotate(-90 165.7 141.1)">+3V3</text>
<text x="166.7" y="142.4" transform="rotate(-90 166.7 142.4)">1k</text>
<text x="213.3" y="140.3">D8</text>
<text x="89.5" y="146.1">GND</text>
<text x="170.8" y="148.7">A3</text>
<text x="171.5" y="144.4" transform="rotate(-90 171.5 144.4)">R13</text>
<text x="189.9" y="149.6">LM4040CYM3-2.5-TR</text>
<text x="189.9" y="147">D5</text>
<text x="217.6" y="147.4" transform="rotate(-90 217.6 147.4)">R5</text>
<text x="222.4" y="147.4" transform="rotate(-90 222.4 147.4)">10k</text>
<text x="229.5" y="145.9">LP2985</text>
<text x="59.1" y="151.2">GND</text>
<text x="146.5" y="150.6" transform="rotate(-90 146.5 150.6)">R2</text>
<text x="151.3" y="151.5" transform="rotate(-90 151.3 151.5)">10k</text>
<text x="214" y="153.8">GND</text>
<text x="241.9" y="153.8" transform="rotate(-90 241.9 153.8)">+5V</text>
<text x="253.5" y="154.5">PAD1</text>
<text x="260.8" y="153.9" transform="rotate(-90 260.8 153.9)">PAD2</text>
<text x="69.2" y="156.3">CH340G</text>
<text x="89.5" y="156.3">USB_VCC</text>
<text x="243.8" y="156">D2</text>
<text x="41.3" y="163.9" transform="rotate(-90 41.3 163.9)">USB_VCC</text>
<text x="48.9" y="166.5">GND</text>
<text x="121" y="163.2">AREF</text>
<text x="140.3" y="163.9">GND</text>
<text x="165.7" y="163.9">GND</text>
<text x="173.3" y="163.9">RESET</text>
<text x="254.6" y="163.9">GND</text>
<text x="46" y="173.6" transform="rotate(-90 46 173.6)">1C1n</text>
<text x="46" y="172.2" transform="rotate(-90 46 172.2)">00</text>
<text x="51.1" y="172.6" transform="rotate(-90 51.1 172.6)">2Cp3</text>
<text x="51.1" y="171.2" transform="rotate(-90 51.1 171.2)">2</text>
<text x="101.9" y="173.6" transform="rotate(-90 101.9 173.6)">100n</text>
<text x="106.9" y="171.2" transform="rotate(-90 106.9 171.2)">C5</text>
<text x="155.5" y="173.3">BUTTON</text>
<text x="46" y="177.6" transform="rotate(-90 46 177.6)">C2</text>
<text x="51.1" y="177.6" transform="rotate(-90 51.1 177.6)">22p</text>
<text x="53" y="174.1" transform="rotate(-90 53 174.1)">Q1</text>
<text x="175.1" y="182.4" transform="rotate(-90 175.1 182.4)">D4</text>
<text x="38.8" y="186.8">GND</text>
</g>
<text font-size="2.5" fill="#800000" x="76.8" y="138.5" transform="rotate(-90 76.8 138.5)">USB</text>
<g font-size="2.1" fill="#808080">
<text x="141.9" y="46.8">1</text>
<text x="147.8" y="47.9">PC6(/RESET)</text>
<text x="169.9" y="47.9">PC0(ADC0)</text>
<text x="185.8" y="46.8">23</text>
<text x="65" y="53">SDA</text>
<text x="65.3" y="50.4">SCL</text>
<text x="140.7" y="51.8">20</text>
<text x="147.8" y="53">AVCC</text>
<text x="169.9" y="53">PC2(ADC2)</text>
<text x="169.9" y="50.4">PC1(ADC1)</text>
<text x="185.8" y="51.8">25</text>
<text x="185.8" y="49.3">24</text>
<text x="63.7" y="55.5">AREF</text>
<text x="64.7" y="58">GND</text>
<text x="141.9" y="54.4">7</text>
<text x="147.8" y="55.5">VCC</text>
<text x="164.9" y="58">PC4(ADC4/SDA)</text>
<text x="169.9" y="55.5">PC3(ADC3)</text>
<text x="185.8" y="59.5">28</text>
<text x="185.8" y="56.9">27</text>
<text x="185.8" y="54.4">26</text>
<text x="48.7" y="65.6">/RESET</text>
<text x="48.7" y="63.1">IOREF</text>
<text x="48.7" y="60.6">RESERVED</text>
<text x="65.5" y="63.1">D12</text>
<text x="65.5" y="60.6">D13</text>
<text x="65.7" y="65.6">D11</text>
<text x="140.7" y="62">21</text>
<text x="147.8" y="63.1">AREF</text>
<text x="165.1" y="60.6">PC5(ADC5/SCL)</text>
<text x="48.7" y="70.7">5V</text>
<text x="48.7" y="68.2">3V</text>
<text x="65.5" y="68.2">D10</text>
<text x="66.7" y="70.7">D9</text>
<text x="171.1" y="70.7">PD0(RXD)</text>
<text x="185.8" y="69.6">2</text>
<text x="48.7" y="75.8">GND1</text>
<text x="48.7" y="73.3">GND2</text>
<text x="66.7" y="73.3">D8</text>
<text x="140.7" y="77.2">10</text>
<text x="141.9" y="72.1">9</text>
<text x="147.8" y="73.3">PB6(XTAL1/TOSC1)</text>
<text x="170.9" y="75.8">PD2(INT0)</text>
<text x="171.3" y="73.3">PD1(TXD)</text>
<text x="185.8" y="77.2">5</text>
<text x="185.8" y="74.7">4</text>
<text x="185.8" y="72.1">3</text>
<text x="48.7" y="83.4">A0</text>
<text x="48.7" y="78.3">VIN</text>
<text x="66.7" y="83.4">D5</text>
<text x="66.7" y="80.9">D6</text>
<text x="66.7" y="78.3">D7</text>
<text x="147.8" y="78.3">PB7(XTAL2/TOSC2)</text>
<text x="168.1" y="80.9">PD4(XCK/T0)</text>
<text x="170.9" y="78.3">PD3(INT1)</text>
<text x="173.1" y="83.4">PD5(T1)</text>
<text x="185.8" y="82.3">11</text>
<text x="185.8" y="79.8">6</text>
<text x="48.7" y="88.5">A2</text>
<text x="48.7" y="86">A1</text>
<text x="66.7" y="88.5">D3</text>
<text x="66.7" y="86">D4</text>
<text x="170.8" y="88.5">PD7(AIN1)</text>
<text x="170.8" y="86">PD6(AIN0)</text>
<text x="185.8" y="87.4">13</text>
<text x="185.8" y="84.8">12</text>
<text x="48.7" y="93.6">A4/SDA</text>
<text x="48.7" y="91">A3</text>
<text x="66.7" y="93.6">D1</text>
<text x="66.7" y="91">D2</text>
<text x="172.2" y="93.6">PB0(ICP)</text>
<text x="185.8" y="95">15</text>
<text x="185.8" y="92.5">14</text>
<text x="224.5" y="92.5">1</text>
<text x="224.5" y="95">2</text>
<text x="48.7" y="96.1">A5/SCL</text>
<text x="66.7" y="96.1">D0</text>
<text x="141.9" y="100.1">8</text>
<text x="147.8" y="101.2">GND</text>
<text x="165.3" y="101.2">PB3(MOSI/OC2)</text>
<text x="166.5" y="98.7">PB2(SS/OC1B)</text>
<text x="169.9" y="96.1">PB1(OC1A)</text>
<text x="185.8" y="100.1">17</text>
<text x="185.8" y="97.5">16</text>
<text x="224.5" y="97.5">3</text>
<text x="140.7" y="102.6">22</text>
<text x="147.8" y="103.7">GND</text>
<text x="170.2" y="103.7">PB4(MISO)</text>
<text x="171.3" y="106.3">PB5(SCK)</text>
<text x="185.8" y="105.2">19</text>
<text x="185.8" y="102.6">18</text>
<text x="225.7" y="115.3">3</text>
<text x="231.6" y="116.4">VIN VOUT</text>
<text x="246.8" y="115.3">2</text>
<text x="144.4" y="122.9">3</text>
<text x="144.4" y="125.5">2</text>
<text x="150.3" y="124.1">VDD</text>
<text x="174.9" y="122.9">1</text>
<text x="174.9" y="125.5">3</text>
<text x="183.3" y="122.9">2</text>
<text x="183.3" y="125.5">4</text>
<text x="237.6" y="121" transform="rotate(-90 237.6 121)">GND</text>
<text x="58.9" y="130.6">GND1*4</text>
<text x="71.6" y="131.7">GND</text>
<text x="144.4" y="128">1</text>
<text x="150.3" y="126.6">DATA</text>
<text x="150.3" y="129.1">GND</text>
<text x="174.9" y="128">5</text>
<text x="183.3" y="128">6</text>
<text x="236.5" y="126.8" transform="rotate(-90 236.5 126.8)">1</text>
<text x="62.9" y="135.6">D+1</text>
<text x="63.6" y="133.1">ID1</text>
<text x="71.6" y="134.2">ID1</text>
<text x="71.6" y="136.8">D+</text>
<text x="225.7" y="135.6">1</text>
<text x="231.6" y="136.8">VIN</text>
<text x="238.7" y="136.8">VOUT</text>
<text x="249.3" y="135.6">5</text>
<text x="59.9" y="140.7">VBUS1</text>
<text x="63.4" y="138.2">D-1</text>
<text x="71.6" y="139.3">D-</text>
<text x="71.6" y="141.8">VBUS1</text>
<text x="225.7" y="140.7">2</text>
<text x="225.7" y="138.2">3</text>
<text x="231.6" y="141.8">GNDBYPASS</text>
<text x="231.6" y="139.3">ON/OFF</text>
<text x="249.3" y="140.7">4</text>
<text x="140" y="146.3" transform="rotate(-90 140 146.3)">C</text>
<text x="140" y="155.5" transform="rotate(-90 140 155.5)">A</text>
<text x="172.4" y="153.4">1</text>
<text x="172.4" y="155.9">2</text>
<text x="178.2" y="154.5">+</text>
<text x="183.2" y="154.5">NC</text>
<text x="190.9" y="153.4">3</text>
<text x="258.7" y="155.9">1</text>
<text x="258.7" y="153.4">2</text>
<text x="63.2" y="158.5">1</text>
<text x="63.2" y="161">2</text>
<text x="69" y="159.6">GND</text>
<text x="75.1" y="159.6">VCC</text>
<text x="84.3" y="161">15</text>
<text x="84.3" y="158.5">16</text>
<text x="178.2" y="157.1">-</text>
<text x="63.2" y="163.6">3</text>
<text x="63.2" y="166.1">4</text>
<text x="69" y="162.1">TX</text>
<text x="69" y="164.7">RX</text>
<text x="69" y="167.2">V3</text>
<text x="73.1" y="162.1">RS232</text>
<text x="75.2" y="167.2">DTR</text>
<text x="75.4" y="164.7">RTS</text>
<text x="84.3" y="166.1">13</text>
<text x="84.3" y="163.6">14</text>
<text x="63.2" y="168.6">5</text>
<text x="63.2" y="171.2">6</text>
<text x="63.2" y="173.7">7</text>
<text x="69" y="169.8">D+</text>
<text x="69" y="172.3">D-</text>
<text x="75" y="169.8">DCD</text>
<text x="77.5" y="172.3">RI</text>
<text x="84.3" y="173.7">10</text>
<text x="84.3" y="171.2">11</text>
<text x="84.3" y="168.6">12</text>
<text x="63.2" y="176.3">8</text>
<text x="69" y="174.8">XI</text>
<text x="69" y="177.4">XO</text>
<text x="75.1" y="174.8">DSR</text>
<text x="75.3" y="177.4">CTS</text>
<text x="84.3" y="176.3">9</text>
</g>
<g font-size="1.8" fill="#800000">
<text x="48.9" y="49.7">UNO R3</text>
<text x="241.3" y="56.9" transform="rotate(-90 241.3 56.9)">+</text>
<text x="246.4" y="56.9" transform="rotate(-90 246.4 56.9)">+</text>
</g>
<g font-size="1.8" fill="#808080">
<text x="135.8" y="151.8" transform="rotate(-90 135.8 151.8)">D1</text>
<text x="143.6" y="152.2" transform="rotate(-90 143.6 152.2)">BPW34</text>
</g>
</svg>
